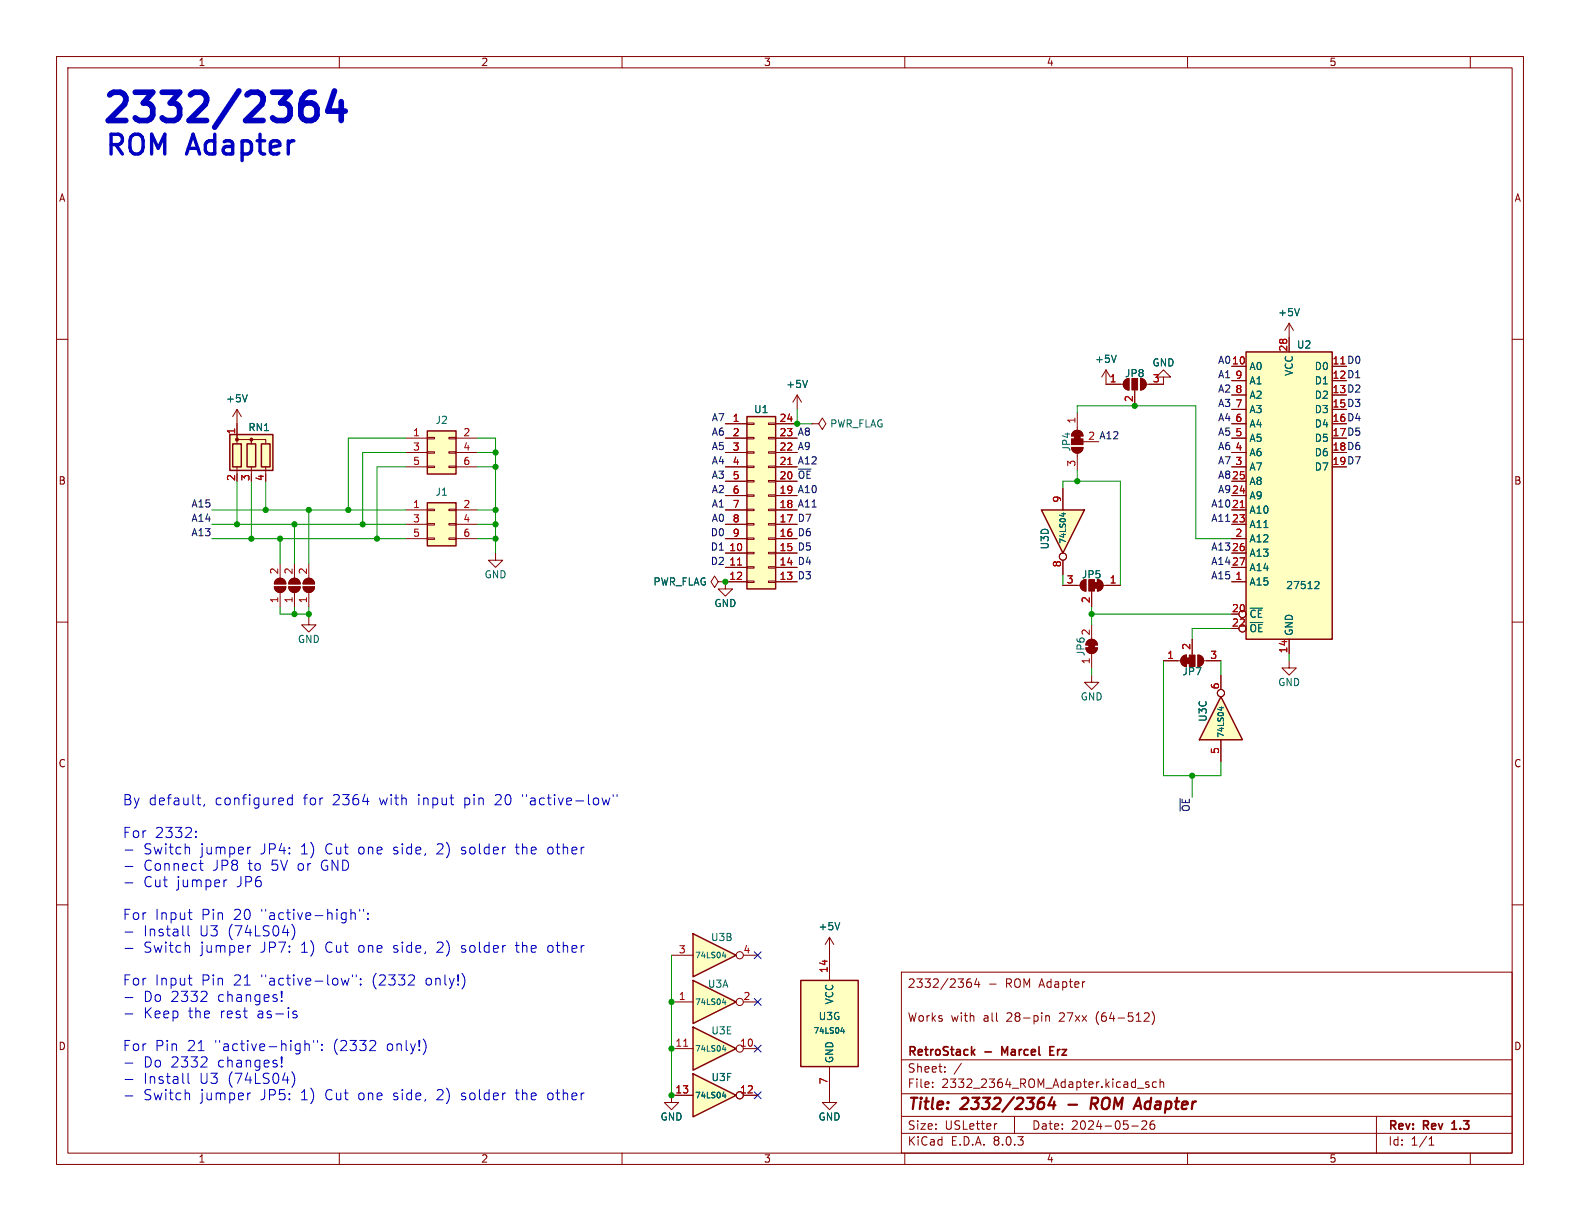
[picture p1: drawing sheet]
<svg xmlns="http://www.w3.org/2000/svg" width="279mm" height="216mm" viewBox="0 0 279 216" stroke-linecap="round" stroke-linejoin="round" font-family="sans-serif">
<g fill="none" stroke="#840000" stroke-width=".18">
<path d="M10 10h259.4v195.9h-259.4zM12 12h255.4v191.9h-255.4zM60 10v2M110 10v2M160 10v2M210 10v2M260 10v2M10 60h2M267.4 60h2M10 110h2M267.4 110h2M10 160h2"/>
<path d="M267.4 160h2M146.7 165.7l-.8 1.3M146.7 165.7v2.6M146.7 165.7l.7 1.3M159.4 171.9h108v32h-108zM170.9 173.9l.3-.2h.4l.2 .2v.4l-.3 .3h-.3l-.3-.3M171.6 173.1a.59 .59 0 0 0-.7 .6M172.7 173l-.3 1.1h.9M173.1 173.6v1M175 174h1.1M184.9 179.6v1M184.9 179.7l.2-.1 .4 .1 .1 .9"/>
<path d="M202.6 179.1l.5 .1 .1 .3-.9 1.1h.9M203.7 178.9a1.72 1.72 0 0 1 0 2.3M159.4 197.4h108M159.4 193.4h108M159.4 187.4h108M164.9 192.1v.2M164.9 191.4v.1M167.1 189.4v.2M167.1 188.7v.1M170 188l-1.3 1.9M176.3 198.7l-.3 .1M179.4 197.4v3"/>
<path d="M200.1 199.1h1.2M201.1 192.4h1.2M202.5 198.2l-.6 .1M202.7 198.3v.5l-.8 .9h.9M203.1 191.4l-.3-.1-.2 .2v.2l.5 .2v.3h-.5M203.6 198.3a1.17 1.17 0 0 0-.1 1.3h.6l.1-.6-.3-.2h-.3l-.2 .2M204.5 191.4l-.4-.1-.3 .3v.4l.1 .2h.6M205.1 191.4l.3-.1 .3 .1 .1 .9M205.1 190.8v1.5M243.4 197.4v6.5M60 203.9v2M110 203.9v2"/>
<path d="M159.4 200.4h108M160 203.9v2M210 203.9v2M252.7 202.5h.9M252.7 201.4l.4-.4v1.5M260 203.9v2"/>
</g>
<path d="M172 186l.4 .6M172.4 185.6l-.6 .5M177.7 186.1l-.5-1v1.5M185.7 185.8h.5M186.4 185.1h-.7v1.5h.7M256.7 199.7h.9M256.9 198.5l-.2 .1" fill="none" stroke="#840000" stroke-width=".3"/>
<path d="M183.9 194.9h.4l.4 .3-.1 .5-.4 .4M184.2 194.1h.4M186.1 194l-.7 1.4h1.2M186.4 194.8l-.1 1.3M188.9 195.3h1.6M193.4 195.2l.6 .9M193.9 194.1h-.8l-.3 2M193.9 195.1l-.9 .1" fill="none" stroke="#840000" stroke-width=".4"/>
<path d="M148.5 163.1l-.4 1.3" fill="none" stroke="#006464" stroke-width=".18"/>
<path d="M141.6 173.4h10.2v15.2h-10.2z" fill="#ffffc2"/>
<path d="M141.6 173.4h10.2v15.2h-10.2z" fill="none" stroke="#840000" stroke-width=".25"/>
<path d="M146.7 168.3v5.1M146.7 188.6v6.3h1.3l-1.3 1.3-1.3-1.3h1.3" fill="none" stroke="#840000" stroke-width=".18"/>
<path d="M148.7 182.4h.6M149.2 182v.7" fill="none" stroke="#006464" stroke-width=".18"/>
<path d="M122.6 173.4l7.6 3.8-7.6 3.8z" fill="#ffffc2"/>
<path d="M122.6 173.4l7.6 3.8-7.6 3.8z" fill="none" stroke="#840000" stroke-width=".25"/>
<g fill="none" stroke="#840000" stroke-width=".18">
<path d="M195.6 67.9h3M198.9 67.2l.7-.3v2.1a1.02 1.02 0 0 1-.9-.7 1.02 1.02 0 0 1 .2-1.1zM200.7 69v2.8M201.7 66.9a1.02 1.02 0 0 1 1 1 1.02 1.02 0 0 1-1 1.1zM202.7 67.9h3M205.7 116.8h3.1M209.1 116.1l.7-.3v2.1a1.02 1.02 0 0 1-.9-.7 1.02 1.02 0 0 1 .2-1.1zM210.8 113v2.8M211.8 115.8a1.02 1.02 0 0 1 1 1 1.02 1.02 0 0 1-1 1.1zM212.9 116.8h3M228 116.8v1.3h1.2l-1.2 1.3-1.3-1.3h1.3M118.7 177.2h3.9"/>
<path d="M131.4 177.2h2.6"/>
<circle cx="130.8" cy="177.2" r=".63"/>
</g>
<path d="M127.8 177.3h.6M128.2 177v.6" fill="none" stroke="#006464" stroke-width=".18"/>
<g fill="#840000" stroke="#840000" stroke-width=".18">
<path d="M209.8 116.3h.5v1h-.5z"/>
<path d="M209.1 116.1l.7-.3v2.1a1.02 1.02 0 0 1-.9-.7 1.02 1.02 0 0 1 .2-1.1z"/>
<path d="M210.3 115.8h1v2.1h-1z"/>
<path d="M211.8 115.8a1.02 1.02 0 0 1 1 1 1.02 1.02 0 0 1-1 1.1z"/>
<path d="M198.9 67.2l.7-.3v2.1a1.02 1.02 0 0 1-.9-.7 1.02 1.02 0 0 1 .2-1.1z"/>
<path d="M200.2 66.9h1v2.1h-1z"/>
<path d="M201.7 66.9a1.02 1.02 0 0 1 1 1 1.02 1.02 0 0 1-1 1.1z"/>
</g>
<path d="M122.6 189.9l7.6 3.8-7.6 3.8z" fill="#ffffc2"/>
<path d="M122.6 189.9l7.6 3.8-7.6 3.8z" fill="none" stroke="#840000" stroke-width=".25"/>
<g fill="none" stroke="#840000" stroke-width=".18">
<path d="M122.6 193.7h-3.9v1.2h1.3l-1.3 1.3-1.2-1.3h1.2M131.4 193.7h2.6"/>
<circle cx="130.8" cy="193.7" r=".63"/>
</g>
<path d="M127.8 193.8h.6M128.2 193.5v.6" fill="none" stroke="#006464" stroke-width=".18"/>
<path d="M122.6 181.6l7.6 3.8-7.6 3.8z" fill="#ffffc2"/>
<path d="M122.6 181.6l7.6 3.8-7.6 3.8z" fill="none" stroke="#840000" stroke-width=".25"/>
<g fill="none" stroke="#840000" stroke-width=".18">
<path d="M118.7 185.4h3.9M131.4 185.4h2.6"/>
<circle cx="130.8" cy="185.4" r=".63"/>
</g>
<path d="M120.9 185h.7" fill="none" stroke="#a90000" stroke-width=".18"/>
<path d="M127.8 185.5h.6M128.2 185.2v.7" fill="none" stroke="#006464" stroke-width=".18"/>
<path d="M122.6 165.1l7.6 3.8-7.6 3.8z" fill="#ffffc2"/>
<path d="M122.6 165.1l7.6 3.8-7.6 3.8z" fill="none" stroke="#840000" stroke-width=".25"/>
<g fill="none" stroke="#840000" stroke-width=".18">
<path d="M128.3 102.9v1.2h1.2l-1.2 1.3-1.3-1.3h1.3M192 114.6h2.1a1.02 1.02 0 0 1-1.1 1 1.02 1.02 0 0 1-1-1zM192.3 113.3a1.02 1.02 0 0 1 1.1-.2 1.02 1.02 0 0 1 .7 .9h-2.1zM193 110.5v2.5M193 115.6v2.5M118.7 168.9h3.9M131.4 168.9h2.6"/>
<circle cx="130.8" cy="168.9" r=".63"/>
</g>
<path d="M127.8 169h.6M128.2 168.7v.7" fill="none" stroke="#006464" stroke-width=".18"/>
<g fill="#840000" stroke="#840000" stroke-width=".18">
<path d="M192.5 113.8h1v1h-1z"/>
<path d="M192 114.6h2.1a1.02 1.02 0 0 1-1.1 1 1.02 1.02 0 0 1-1-1z"/>
<path d="M192.3 113.3a1.02 1.02 0 0 1 1.1-.2 1.02 1.02 0 0 1 .7 .9h-2.1z"/>
</g>
<path d="M184.1 90.2h7.7l-3.8 7.6z" fill="#ffffc2"/>
<path d="M184.1 90.2h7.7l-3.8 7.6z" fill="none" stroke="#840000" stroke-width=".25"/>
<g fill="none" stroke="#840000" stroke-width=".18">
<path d="M188 86.4v3.8M188 99.1v2.5M193 119.4v1.3h1.3l-1.3 1.2-1.2-1.2h1.2"/>
<circle cx="188" cy="98.4" r=".63"/>
</g>
<path d="M187.7 90.8h.7M188.1 90.7v.6" fill="none" stroke="#006464" stroke-width=".18"/>
<path d="M220.3 62.2h15.3v50.8h-15.3z" fill="#ffffc2"/>
<path d="M220.3 62.2h15.3v50.8h-15.3z" fill="none" stroke="#840000" stroke-width=".25"/>
<g fill="none" stroke="#840000" stroke-width=".18">
<path d="M228 59.7v2.5M195.6 65.4l-.8 1.3M195.6 65.4v2.5M195.6 65.4l.7 1.3M205.7 66.7h1.3l-1.3-1.3-1.2 1.3h1.2v1.2M217.8 64.8h2.5M217.8 77.5h2.5M217.8 74.9h2.5M217.8 72.4h2.5M217.8 69.9h2.5M217.8 67.3h2.5M87.6 97.8v1.3h1.3l-1.3 1.2-1.2-1.2h1.2"/>
<path d="M217.8 95.3h2.5M217.8 90.2h2.5M217.8 92.7h2.5M217.8 87.6h2.5M217.8 85.1h2.5M217.8 97.8h2.5M217.8 82.6h2.5M217.8 80h2.5M54.6 109.2v1.3h1.3l-1.3 1.3-1.3-1.3h1.3M217.8 102.9h2.5M217.8 100.3h2.5M228 113v2.6"/>
<circle cx="219.7" cy="108.6" r=".63"/>
<circle cx="219.7" cy="111.1" r=".63"/>
</g>
<path d="M219.3 89.8h.7" fill="none" stroke="#a90000" stroke-width=".18"/>
<path d="M197.4 62.8l-.4 1.3M232.7 102.8l.4 .1 .1 .3-.7 .9h.7" fill="none" stroke="#006464" stroke-width=".18"/>
<path d="M75.6 76.2h5v7.6h-5z" fill="#ffffc2"/>
<path d="M71.8 77.5h3.8M75.6 79.9h1.2v.2h-1.2zM75.6 77.3h1.2v.3h-1.2zM79.4 79.9h1.2v.2h-1.2zM79.4 77.3h1.2v.3h-1.2zM80.6 77.5h3.9M71.8 80h3.8M71.8 82.6h3.8M75.6 82.4h1.2v.3h-1.2zM79.4 82.4h1.2v.3h-1.2zM80.6 80h3.9M80.6 82.6h3.9" fill="none" stroke="#840000" stroke-width=".18"/>
<path d="M75.6 76.2h5v7.6h-5z" fill="none" stroke="#840000" stroke-width=".25"/>
<path d="M75.6 88.9h5v7.6h-5z" fill="#ffffc2"/>
<g fill="none" stroke="#840000" stroke-width=".18">
<path d="M41.9 72.4l-.8 1.3M41.9 72.4v2.5M41.9 72.4l.8 1.3M71.8 90.2h3.8M71.8 92.7h3.8M71.8 95.3h3.8M75.6 95.1h1.2v.3h-1.2zM75.6 92.6h1.2v.2h-1.2zM75.6 90h1.2v.3h-1.2zM79.4 95.1h1.2v.3h-1.2zM79.4 92.6h1.2v.2h-1.2zM79.4 90h1.2v.3h-1.2z"/>
<path d="M80.6 90.2h3.9M80.6 92.7h3.9M80.6 95.3h3.9"/>
</g>
<path d="M75.6 88.9h5v7.6h-5z" fill="none" stroke="#840000" stroke-width=".25"/>
<path d="M43.7 69.8l-.4 1.3" fill="none" stroke="#006464" stroke-width=".18"/>
<path d="M40.6 76.8h7.7v6.4h-7.7z" fill="#ffffc2"/>
<path d="M40.6 76.8h7.7v6.4h-7.7zM41.1 78.5h1.6v4.1h-1.6zM43.7 78.5h1.5v4.1h-1.5zM46.2 78.5h1.6v4.1h-1.6z" fill="none" stroke="#840000" stroke-width=".25"/>
<g fill="#840000" stroke="#840000" stroke-width=".18">
<path d="M190 77.1h1v.5h-1z"/>
<path d="M189.8 76.4a1.02 1.02 0 0 1 1.1-.2 1.02 1.02 0 0 1 .6 .9h-2z"/>
<path d="M189.5 77.6h2v1h-2z"/>
<path d="M189.5 79.1h2a1.02 1.02 0 0 1-1 1 1.02 1.02 0 0 1-1-1z"/>
<path d="M193.5 103h.6v1h-.6z"/>
<path d="M194.1 102.5a1.01 1.01 0 0 1 1 1 1.01 1.01 0 0 1-1 1z"/>
<path d="M192.5 102.5h1v2h-1z"/>
<path d="M191.3 102.8l.7-.3v2a1.02 1.02 0 0 1-.9-.6 1.02 1.02 0 0 1 .2-1.1z"/>
<path d="M48.5 103.8h2a1.02 1.02 0 0 1-1 1 1.02 1.02 0 0 1-1-1z"/>
<path d="M48.8 102.5a1.02 1.02 0 0 1 1.1-.2 1.02 1.02 0 0 1 .6 1h-2z"/>
<path d="M53.6 103.8h2a1.02 1.02 0 0 1-1 1 1.02 1.02 0 0 1-1-1z"/>
<path d="M53.9 102.5a1.02 1.02 0 0 1 1.1-.2 1.02 1.02 0 0 1 .6 1h-2z"/>
<path d="M51.1 103.8h2a1.02 1.02 0 0 1-1 1 1.02 1.02 0 0 1-1-1z"/>
<path d="M51.3 102.5a1.02 1.02 0 0 1 1.2-.2 1.02 1.02 0 0 1 .6 1h-2z"/>
<circle cx="41.9" cy="77.7" r=".25"/>
<circle cx="44.4" cy="77.7" r=".25"/>
</g>
<g fill="none" stroke="#840000" stroke-width=".18">
<path d="M228 57.2l-.8 1.2M228 57.2v2.5M228 57.2l.7 1.2M41.9 78.5v-.8h2.5v.8v-.8h2.6v.8M41.9 74.9v2.6M141 69.9l-.8 1.2M141 69.9v2.5M141 69.9l.7 1.2M143.5 74.9h1.3l.6-1 .6 1-.6 1-.6-1M143.5 74.9h.1M189.5 79.1h2a1.02 1.02 0 0 1-1 1 1.02 1.02 0 0 1-1-1zM189.8 76.4a1.02 1.02 0 0 1 1.1-.2 1.02 1.02 0 0 1 .6 .9h-2z"/>
<path d="M190.5 73v3.1M191.5 78.1h.3M41.9 82.6v1.2M44.4 82.6v1.2M47 82.6v1.2M49.5 99.7v2.5M52.1 99.7v2.5M54.6 99.7v2.5M190.5 80.1v3.1M48.5 103.8h2a1.02 1.02 0 0 1-1 1 1.02 1.02 0 0 1-1-1zM48.8 102.5a1.02 1.02 0 0 1 1.1-.2 1.02 1.02 0 0 1 .6 1h-2zM49.5 104.8v2.5"/>
<path d="M51.1 103.8h2a1.02 1.02 0 0 1-1 1 1.02 1.02 0 0 1-1-1zM51.3 102.5a1.02 1.02 0 0 1 1.2-.2 1.02 1.02 0 0 1 .6 1h-2zM52.1 104.8v2.5M53.6 103.8h2a1.02 1.02 0 0 1-1 1 1.02 1.02 0 0 1-1-1zM53.9 102.5a1.02 1.02 0 0 1 1.1-.2 1.02 1.02 0 0 1 .6 1h-2zM54.6 104.8v2.5M127 102.9l-.6-1-.7 1 .7 1 .6-1h1.3M128.3 102.9h.1M188 103.5h3M191.3 102.8l.7-.3v2a1.02 1.02 0 0 1-.9-.6 1.02 1.02 0 0 1 .2-1.1zM193 104.5v2.8M194.1 102.5a1.01 1.01 0 0 1 1 1 1.01 1.01 0 0 1-1 1z"/>
<path d="M195.1 103.5h3"/>
</g>
<path d="M229.8 54.6l-.4 1.2M142.8 67.3l-.4 1.2" fill="none" stroke="#006464" stroke-width=".18"/>
<path d="M215.9 123.2l3.8 7.6h-7.6z" fill="#ffffc2"/>
<path d="M215.9 123.2l3.8 7.6h-7.6z" fill="none" stroke="#840000" stroke-width=".25"/>
<g fill="none" stroke="#840000" stroke-width=".18">
<path d="M215.9 119.4v2.5M215.9 130.8v3.8"/>
<circle cx="215.9" cy="122.6" r=".63"/>
</g>
<path d="M215.7 125.1h.7M216 125v.6" fill="none" stroke="#006464" stroke-width=".18"/>
<path d="M132.1 73.7h5.1v30.4h-5.1z" fill="#ffffc2"/>
<g fill="none" stroke="#840000" stroke-width=".18">
<path d="M228 59.7v2.5M41.9 74.9v2.6M128.3 74.9h3.8M128.3 77.5h3.8M132.1 79.9h1.2v.2h-1.2zM132.1 77.3h1.2v.3h-1.2zM132.1 74.8h1.2v.3h-1.2zM135.9 79.9h1.3v.2h-1.3zM135.9 77.3h1.3v.3h-1.3zM135.9 74.8h1.3v.3h-1.3zM137.2 74.9h3.8M137.2 77.5h3.8"/>
<path d="M195.6 67.9h2.5M200.7 69.2v2.6M203.2 67.9h2.5M217.8 74.9h2.5M217.8 77.5h2.5M217.8 64.8h2.5M217.8 72.4h2.5M217.8 69.9h2.5M217.8 67.3h2.5M128.3 97.8h3.8M128.3 95.3h3.8M128.3 92.7h3.8"/>
<path d="M128.3 90.2h3.8M128.3 87.6h3.8M128.3 85.1h3.8M128.3 82.6h3.8M128.3 80h3.8M132.1 97.7h1.2v.2h-1.2zM132.1 95.1h1.2v.3h-1.2zM132.1 92.6h1.2v.2h-1.2zM132.1 90h1.2v.3h-1.2zM132.1 87.5h1.2v.3h-1.2zM132.1 85h1.2v.2h-1.2zM132.1 82.4h1.2v.3h-1.2z"/>
<path d="M135.9 97.7h1.3v.2h-1.3zM135.9 95.1h1.3v.3h-1.3zM135.9 92.6h1.3v.2h-1.3zM135.9 90h1.3v.3h-1.3zM135.9 87.5h1.3v.3h-1.3zM135.9 85h1.3v.2h-1.3zM135.9 82.4h1.3v.3h-1.3zM137.2 97.8h3.8M137.2 95.3h3.8M137.2 92.7h3.8M137.2 90.2h3.8M137.2 87.6h3.8"/>
<path d="M137.2 85.1h3.8M137.2 82.6h3.8M137.2 80h3.8M188 86.4v3.8M188 99.1v2.5M217.8 97.8h2.5M217.8 95.3h2.5M217.8 92.7h2.5M217.8 90.2h2.5M217.8 87.6h2.5M217.8 85.1h2.5M217.8 82.6h2.5"/>
<path d="M217.8 80h2.5M128.3 102.9h.1M128.3 100.3h3.8M128.3 102.9h3.8M132.1 102.7h1.2v.3h-1.2zM132.1 100.2h1.2v.3h-1.2zM135.9 102.7h1.3v.3h-1.3zM135.9 100.2h1.3v.3h-1.3zM137.2 100.3h3.8M137.2 102.9h3.8M188 103.5h2.5M193 104.8v2.5"/>
<path d="M195.6 103.5h2.5M205.7 116.8h2.6M210.8 113v2.6M213.4 116.8h2.5M215.9 119.4v2.5M217.8 100.3h2.5M217.8 102.9h2.5M228 113v2.6M215.9 130.8v3.8M146.7 168.3v5.1M118.7 193.7h3.9M131.4 193.7h2.6"/>
<path d="M146.7 188.6v5.1"/>
<circle cx="188" cy="98.4" r=".63"/>
<circle cx="219.7" cy="108.6" r=".63"/>
<circle cx="219.7" cy="111.1" r=".63"/>
<circle cx="215.9" cy="122.6" r=".63"/>
<circle cx="130.8" cy="193.7" r=".63"/>
</g>
<path d="M132.1 73.7h5.1v30.4h-5.1z" fill="none" stroke="#840000" stroke-width=".25"/>
<path d="M130.4 99.9h.7M139.3 82.1h.7M219.3 89.8h.7" fill="none" stroke="#a90000" stroke-width=".18"/>
<g fill="none" stroke="#0000c2" stroke-width=".18">
<path d="M22.1 150.3h1.4M22.1 153.2h1.4M22.1 156.1h1.4M33.3 149.8l.2 .3v.9M34.6 147.9v.2M34.6 147v.2M34.8 141.1h.7M35.1 142v.2l.4 .1M35.2 152.7h.7M35.5 152.1v1.5l.1 .2 .3 .1M36.2 142.2l-.2 .4M40.1 155.6l-.4 .2"/>
<path d="M44.3 149.8l-.4 .2M51.7 141.2l-.5-.1-.4 .3v.6l.2 .2h.7M51.7 140.5v1.8M106.5 141.1l.3 1.2 .3-.9 .4 .9 .3-1.2M108.4 140.5v.3M109.1 140.5v.3M22.1 164.8h1.4M22.1 167.7h1.4M22.1 176.4h1.4M22.1 179.3h1.4M32.4 165.4l.2 .1M33.3 167.2l.2 .2v1"/>
<path d="M33.3 163.7v1.5l.2 .3M33.3 161.4h.6M33.3 173h.6M33.6 162.5l.3 .1M33.6 174.1l.3 .1M36.4 175.4a.49 .49 0 0 1 .1 .7l-1 1h1.1M44.3 167.2l-.4 .2M49.8 176.9v.2M49.8 175.3v1.1M52 164.2l.1 .8-.4 1.1M52.5 178.9l-.5-.1-.2 .2 .1 .3 .6 .2v.4h-.7M60.3 173l.4 1.2 .3-.9 .4 .9 .3-1.2"/>
<path d="M62.1 161.6a.45 .45 0 0 1 .7 0v1M62.1 160.8v1.8M62.3 172.4v.3M63 172.4v.3M63.6 160.8v.3M63.8 174v.2M63.8 173.1v.1M64.3 160.8v.3M65.1 162.4v.2M65.1 161.5v.1M73.1 172.5a.49 .49 0 0 1 .1 .7l-1 1h1.1M22.1 188h1.4"/>
<path d="M22.1 190.9h1.4M22.1 193.8h1.4M32.4 191.5l.2 .1M33.3 193.3l.2 .2v1M33.3 189.8v1.5l.2 .3M36.4 187a.49 .49 0 0 1 .1 .6l-1 1.1h1.1M44.3 193.3l-.4 .1M49.7 187l.1 1M49.8 186.9v1.1M49.8 188.5v.2M49.9 187l-.1 1M51.6 189.5a2.09 2.09 0 0 1 .1 2.7"/>
<path d="M53.9 184v1.8M53.9 184.7a.45 .45 0 0 1 .8 .1v1M55.5 184v.3M56.1 184v.3M56.9 185.6v.2M56.9 184.7v.1M66.1 184l.2 .1a.49 .49 0 0 1 0 .6l-1 1.1h1.1"/>
</g>
<path d="M55.6 16.3a1.77 1.77 0 0 0-2.2 1.2l-.2 1v1.9l.2 .4 .8 .5h.9l.7-.5 .3-.4v-1.2l-.5-.7-.5-.3h-.9l-.5 .3-.5 .7M59.2 16.1l-1.2 3.5h3.1M60.3 18v3.3" fill="none" stroke="#0000c2" stroke-width="1"/>
<g fill="none" stroke="#009600" stroke-width=".18">
<path d="M71.8 77.5h-10.2v12.7M84.5 77.5h3.1v20.3M141 72.4v2.5h2.5M190.5 73v-1.2h21v23.5h6.3M37.5 90.2h34.3M37.5 95.3h34.3M37.5 92.7h34.3M41.9 85.1v7.6M44.4 85.1v10.2M47 85.1v5.1M49.5 95.3v4.4M52.1 92.7v7"/>
<path d="M54.6 90.2v9.5M71.8 80h-7.7v12.7M71.8 82.6h-5.1v12.7M84.5 80h3.1M84.5 90.2h3.1M84.5 82.6h3.1M84.5 95.3h3.1M84.5 92.7h3.1M188 86.4v-1.3h10.1v18.4M190.5 83.2v1.9M49.5 107.3v1.3h5.1M52.1 107.3v1.3"/>
<path d="M54.6 107.3v1.9M188 101.6v1.9M193 108.6h24.8M193 107.3v3.2M193 118.1v1.3M205.7 116.8v20.4h10.2v-2.6M215.9 116.8v2.6M217.8 111.1h-7v1.9M228 115.6v1.2M210.8 137.2v3.8M118.7 168.9v24.8"/>
</g>
<path d="M133.4 176.6l1.2 1.2M133.4 168.3l1.2 1.2M134.6 176.6l-1.2 1.2M134.6 168.3l-1.2 1.2M133.4 193.1l1.2 1.2M133.4 184.8l1.2 1.2M134.6 193.1l-1.2 1.2M134.6 184.8l-1.2 1.2" fill="none" stroke="#000084" stroke-width=".18"/>
<g fill="none" stroke="#006464" stroke-width=".18">
<path d="M229.8 54.6l-.4 1.2M43.7 69.8l-.4 1.3M142.8 67.3l-.4 1.2M197.4 62.8l-.4 1.3M187.7 90.8h.7M188.1 90.7v.6M232.7 102.8l.4 .1 .1 .3-.7 .9h.7M215.7 125.1h.7M216 125v.6M148.5 163.1l-.4 1.3M127.8 193.8h.6M128.2 193.5v.6"/>
<path d="M148.7 182.4h.6M149.2 182v.7"/>
</g>
<g fill="#009600" stroke="#009600" stroke-width=".18">
<circle cx="47" cy="90.2" r=".46"/>
<circle cx="52.1" cy="108.6" r=".46"/>
<circle cx="54.6" cy="108.6" r=".46"/>
<circle cx="52.1" cy="92.7" r=".46"/>
<circle cx="49.5" cy="95.3" r=".46"/>
<circle cx="41.9" cy="92.7" r=".46"/>
<circle cx="44.4" cy="95.3" r=".46"/>
<circle cx="87.6" cy="80" r=".46"/>
<circle cx="128.3" cy="102.9" r=".46"/>
<circle cx="141" cy="74.9" r=".46"/>
<circle cx="61.6" cy="90.2" r=".46"/>
<circle cx="54.6" cy="90.2" r=".46"/>
<circle cx="87.6" cy="90.2" r=".46"/>
<circle cx="64.1" cy="92.7" r=".46"/>
<circle cx="66.7" cy="95.3" r=".46"/>
<circle cx="87.6" cy="82.6" r=".46"/>
<circle cx="87.6" cy="92.7" r=".46"/>
<circle cx="193" cy="108.6" r=".46"/>
<circle cx="210.8" cy="137.2" r=".46"/>
<circle cx="200.7" cy="71.8" r=".46"/>
<circle cx="190.5" cy="85.1" r=".46"/>
<circle cx="87.6" cy="95.3" r=".46"/>
<circle cx="118.7" cy="177.2" r=".46"/>
<circle cx="118.7" cy="193.7" r=".46"/>
<circle cx="118.7" cy="185.4" r=".46"/>
</g>
<text font-size="7" fill="#0000c2" x="17.8" y="22">2332/2364</text>
<g font-size="4.9" fill="#0000c2">
<text x="18.4" y="27.7">ROM</text>
<text x="33.3" y="27.7">Adapter</text>
</g>
<g font-size="2.8" fill="#840000">
<text x="160.4" y="196.8">Title:</text>
<text x="170.1" y="196.8">2332/2364</text>
<text x="194.5" y="196.8">ROM</text>
<text x="203.2" y="196.8">Adapter</text>
</g>
<g font-size="2.5" fill="#0000c2">
<text x="21.6" y="142.5">By default,</text>
<text x="38" y="142.5">configured</text>
<text x="53.7" y="142.5">for</text>
<text x="58.9" y="142.5">2364</text>
<text x="67.2" y="142.5">with</text>
<text x="74.1" y="142.5">input</text>
<text x="82.4" y="142.5">pin</text>
<text x="87.9" y="142.5">20</text>
<text x="92.8" y="142.5">&quot;active-low&quot;</text>
<text x="21.6" y="148.3">For</text>
<text x="27.3" y="148.3">2332:</text>
<text x="25.3" y="151.2">Switch</text>
<text x="25.3" y="154.1">Connect</text>
<text x="35.4" y="151.2">jumper</text>
<text x="37.6" y="154.1">JP8</text>
<text x="43.9" y="154.1">to</text>
<text x="46.1" y="151.2">JP4:</text>
<text x="48" y="154.1">5V or</text>
<text x="53.3" y="151.2">1)</text>
<text x="57" y="154.1">GND</text>
<text x="57.6" y="151.2">Cut</text>
<text x="63.6" y="151.2">one</text>
<text x="69.8" y="151.2">side,</text>
<text x="77.7" y="151.2">2)</text>
<text x="82" y="151.2">solder</text>
<text x="91.8" y="151.2">the</text>
<text x="97.5" y="151.2">other</text>
<text x="25.3" y="157">Cut</text>
<text x="31.2" y="157">jumper</text>
<text x="41.9" y="157">JP6</text>
<text x="21.6" y="162.8">For</text>
<text x="25.3" y="165.7">Install</text>
<text x="27.3" y="162.8">Input</text>
<text x="35.2" y="165.7">U3</text>
<text x="35.6" y="162.8">Pin</text>
<text x="40.3" y="165.7">(74LS04)</text>
<text x="41.3" y="162.8">20</text>
<text x="46.2" y="162.8">&quot;active-high&quot;:</text>
<text x="25.3" y="168.6">Switch</text>
<text x="35.4" y="168.6">jumper</text>
<text x="46.1" y="168.6">JP7:</text>
<text x="53.3" y="168.6">1)</text>
<text x="57.6" y="168.6">Cut</text>
<text x="63.6" y="168.6">one</text>
<text x="69.8" y="168.6">side,</text>
<text x="77.7" y="168.6">2)</text>
<text x="82" y="168.6">solder</text>
<text x="91.8" y="168.6">the</text>
<text x="97.5" y="168.6">other</text>
<text x="21.6" y="174.4">For</text>
<text x="25.3" y="177.3">Do 2332</text>
<text x="27.3" y="174.4">Input</text>
<text x="35.6" y="174.4">Pin</text>
<text x="38.5" y="177.3">changes!</text>
<text x="41.3" y="174.4">21</text>
<text x="46.2" y="174.4">&quot;active-low&quot;:</text>
<text x="66" y="174.4">(2332</text>
<text x="75.5" y="174.4">only!)</text>
<text x="25.3" y="180.2">Keep</text>
<text x="33.3" y="180.2">the</text>
<text x="38.9" y="180.2">rest</text>
<text x="45.6" y="180.2">as-is</text>
<text x="21.6" y="186">For</text>
<text x="25.3" y="188.9">Do 2332</text>
<text x="25.3" y="191.8">Install</text>
<text x="27.3" y="186">Pin</text>
<text x="33.1" y="186">21</text>
<text x="35.2" y="191.8">U3</text>
<text x="38" y="186">&quot;active-high&quot;:</text>
<text x="38.5" y="188.9">changes!</text>
<text x="40.3" y="191.8">(74LS04)</text>
<text x="59" y="186">(2332</text>
<text x="68.5" y="186">only!)</text>
<text x="25.3" y="194.7">Switch</text>
<text x="35.4" y="194.7">jumper</text>
<text x="46.1" y="194.7">JP5:</text>
<text x="53.3" y="194.7">1)</text>
<text x="57.6" y="194.7">Cut</text>
<text x="63.6" y="194.7">one</text>
<text x="69.8" y="194.7">side,</text>
<text x="77.7" y="194.7">2)</text>
<text x="82" y="194.7">solder</text>
<text x="91.8" y="194.7">the</text>
<text x="97.5" y="194.7">other</text>
</g>
<g font-size="2.1" fill="#840000">
<text x="160.4" y="174.9">2332/2364</text>
<text x="177.9" y="174.9">ROM Adapter</text>
<text x="160.4" y="180.9">Works</text>
<text x="168.1" y="180.9">with</text>
<text x="173.9" y="180.9">all</text>
<text x="178.2" y="180.9">28-pin</text>
<text x="187.6" y="180.9">27xx</text>
<text x="194.2" y="180.9">(64-512)</text>
<text x="160.4" y="189.9">Sheet:</text>
<text x="160.4" y="187.1">RetroStack</text>
<text x="174.2" y="187.1">-</text>
<text x="177.8" y="187.1">Marcel</text>
<text x="186.9" y="187.1">Erz</text>
<text x="160.4" y="192.6">File:</text>
<text x="166.5" y="192.6">2332_2364_ROM_Adapter.kicad_sch</text>
<text x="160.4" y="202.8">KiCad</text>
<text x="160.4" y="200">Size:</text>
<text x="167.1" y="200">USLetter</text>
<text x="168.1" y="202.8">E.D.A.</text>
<text x="175.7" y="202.8">8.0.3</text>
<text x="182.4" y="200">Date:</text>
<text x="189.4" y="200">2024-05-26</text>
<text x="245.4" y="200.2">Rev:</text>
<text x="245.4" y="202.8">Id:</text>
<text x="249.5" y="202.8">1/1</text>
<text x="251.8" y="200.2">Rev</text>
<text x="257.5" y="200.2">1.3</text>
</g>
<g font-size="1.8" fill="#840000">
<text x="35" y="11.9">1</text>
<text x="85" y="11.9">2</text>
<text x="135" y="11.9">3</text>
<text x="185" y="11.9">4</text>
<text x="235" y="11.9">5</text>
<text x="10.3" y="35.9">A</text>
<text x="267.7" y="35.9">A</text>
<text x="235.5" y="67.1">12 D1</text>
<text x="235.5" y="69.6">13 D2</text>
<text x="235.5" y="72.1">15 D3</text>
<text x="235.5" y="74.7">16 D4</text>
<text x="235.5" y="77.2">17 D5</text>
<text x="235.5" y="79.8">18 D6</text>
<text x="235.5" y="82.3">19 D7</text>
<text x="10.3" y="85.9">B</text>
<text x="267.7" y="85.9">B</text>
<text x="10.3" y="135.9">C</text>
<text x="267.7" y="135.9">C</text>
<text x="10.3" y="185.9">D</text>
<text x="267.7" y="185.9">D</text>
<text x="35" y="205.8">1</text>
<text x="85" y="205.8">2</text>
<text x="135" y="205.8">3</text>
<text x="185" y="205.8">4</text>
<text x="235" y="205.8">5</text>
</g>
<g font-size="1.8" fill="#006464">
<text x="225.9" y="56.1">+5V</text>
<text x="193.5" y="64.4">+5V</text>
<text x="203.7" y="65">GND</text>
<text x="220.9" y="65.6">A0</text>
<text x="229.2" y="61.8">U2</text>
<text x="232.4" y="65.6">D0</text>
<text x="39.9" y="71.3">+5V</text>
<text x="138.9" y="68.8">+5V</text>
<text x="198.8" y="66.9">JP8</text>
<text x="220.9" y="70.7">A2</text>
<text x="220.9" y="68.2">A1</text>
<text x="228.8" y="66.6" transform="rotate(-90 228.8 66.6)">VCC</text>
<text x="232.4" y="68.2">D1</text>
<text x="232.4" y="70.7">D2</text>
<text x="43.8" y="76.4">RN1</text>
<text x="76.9" y="75.2">J2</text>
<text x="133.2" y="73.3">U1</text>
<text x="146.7" y="75.8">PWR_FLAG</text>
<text x="220.9" y="75.8">A4</text>
<text x="220.9" y="73.3">A3</text>
<text x="232.4" y="73.3">D3</text>
<text x="232.4" y="75.8">D4</text>
<text x="189.5" y="79.9" transform="rotate(-90 189.5 79.9)">JP4</text>
<text x="220.9" y="83.4">A7</text>
<text x="220.9" y="80.9">A6</text>
<text x="220.9" y="78.3">A5</text>
<text x="232.4" y="78.3">D5</text>
<text x="232.4" y="80.9">D6</text>
<text x="232.4" y="83.4">D7</text>
<text x="76.9" y="87.9">J1</text>
<text x="220.9" y="88.5">A9</text>
<text x="220.9" y="86">A8</text>
<text x="220.9" y="91">A10</text>
<text x="220.9" y="93.6">A11</text>
<text x="185.6" y="97.3" transform="rotate(-90 185.6 97.3)">U3D</text>
<text x="220.9" y="96.1">A12</text>
<text x="220.9" y="98.7">A13</text>
<text x="220.9" y="101.2">A14</text>
<text x="85.6" y="102.5">GND</text>
<text x="115.4" y="103.7">PWR_FLAG</text>
<text x="126.2" y="107.5">GND</text>
<text x="191.2" y="102.5">JP5</text>
<text x="220.9" y="103.7">A15</text>
<text x="227.3" y="104.4">27512</text>
<text x="52.6" y="113.9">GND</text>
<text x="192.8" y="112.5" transform="rotate(-90 192.8 112.5)">2</text>
<text x="220.9" y="109.4">~{CE}</text>
<text x="220.9" y="112">~{OE}</text>
<text x="228.8" y="112.5" transform="rotate(-90 228.8 112.5)">GND</text>
<text x="192" y="116.1" transform="rotate(-90 192 116.1)">JP6</text>
<text x="209" y="119.6">JP7</text>
<text x="191" y="124.1">GND</text>
<text x="225.9" y="121.5">GND</text>
<text x="213.6" y="127.7" transform="rotate(-90 213.6 127.7)">U3C</text>
<text x="125.6" y="166.6">U3B</text>
<text x="144.6" y="164.7">+5V</text>
<text x="125.1" y="174.9">U3A</text>
<text x="147.5" y="177.7" transform="rotate(-90 147.5 177.7)">VCC</text>
<text x="125.7" y="183.1">U3E</text>
<text x="144.7" y="180.6">U3G</text>
<text x="125.7" y="191.4">U3F</text>
<text x="147.5" y="188.1" transform="rotate(-90 147.5 188.1)">GND</text>
<text x="116.7" y="198.3">GND</text>
<text x="144.6" y="198.3">GND</text>
</g>
<g font-size="1.8" fill="#0f0f0f">
<text x="215.3" y="64.4">A010</text>
<text x="215.3" y="67">A1</text>
<text x="215.3" y="69.5">A2</text>
<text x="125.8" y="74.6">A7</text>
<text x="125.8" y="77.1">A6</text>
<text x="141" y="77.1">A8</text>
<text x="192.3" y="77.9">2 A12</text>
<text x="215.3" y="72">A3</text>
<text x="215.3" y="77.1">A5</text>
<text x="215.3" y="74.6">A4</text>
<text x="125.8" y="79.7">A5</text>
<text x="125.8" y="82.2">A4</text>
<text x="141" y="82.2">A12</text>
<text x="141" y="79.7">A9</text>
<text x="215.3" y="79.7">A6</text>
<text x="215.3" y="82.2">A7</text>
<text x="33.8" y="89.8">A15</text>
<text x="125.8" y="89.8">A1</text>
<text x="125.8" y="87.3">A2</text>
<text x="125.8" y="84.7">A3</text>
<text x="141" y="89.8">A11</text>
<text x="141" y="87.3">A10</text>
<text x="141" y="84.7">~{OE}</text>
<text x="214.1" y="89.8">A10</text>
<text x="215.3" y="87.3">A924</text>
<text x="215.3" y="84.7">A825</text>
<text x="33.8" y="92.4">A14</text>
<text x="33.8" y="94.9">A13</text>
<text x="125.6" y="94.9">D0</text>
<text x="125.8" y="92.4">A0</text>
<text x="141" y="92.4">D7</text>
<text x="141" y="94.9">D6</text>
<text x="214.1" y="92.4">A11</text>
<text x="125.6" y="100">D2</text>
<text x="125.6" y="97.4">D1</text>
<text x="141" y="100">D4</text>
<text x="141" y="97.4">D5</text>
<text x="214.1" y="97.4">A13</text>
<text x="214.1" y="100">A14</text>
<text x="141" y="102.5">D3</text>
<text x="214.1" y="102.5">A15</text>
<text x="210.5" y="143.7" transform="rotate(-90 210.5 143.7)">~{OE}</text>
</g>
<g font-size="1.8" fill="#a90000">
<text x="217.8" y="64.5">10</text>
<text x="227.7" y="62.3" transform="rotate(-90 227.7 62.3)">28</text>
<text x="235.5" y="64.5">11 D0</text>
<text x="235.5" y="64.5">11</text>
<text x="196.1" y="67.7">1</text>
<text x="200.4" y="71.2" transform="rotate(-90 200.4 71.2)">2</text>
<text x="203.8" y="67.7">3</text>
<text x="218.4" y="69.6">8</text>
<text x="218.4" y="67.1">9</text>
<text x="235.5" y="67.1">12</text>
<text x="235.5" y="69.6">13</text>
<text x="41.7" y="76.9" transform="rotate(-90 41.7 76.9)">1</text>
<text x="73" y="77.2">1</text>
<text x="81.8" y="77.2">2</text>
<text x="129.5" y="74.7">1</text>
<text x="129.5" y="77.2">2</text>
<text x="137.8" y="77.2">23</text>
<text x="137.8" y="74.7">24</text>
<text x="190.2" y="75" transform="rotate(-90 190.2 75)">1</text>
<text x="218.4" y="77.2">5</text>
<text x="218.4" y="74.7">6</text>
<text x="218.4" y="72.1">7</text>
<text x="235.5" y="72.1">15</text>
<text x="235.5" y="74.7">16</text>
<text x="235.5" y="77.2">17</text>
<text x="73" y="79.8">3</text>
<text x="73" y="82.3">5</text>
<text x="81.8" y="79.8">4</text>
<text x="81.8" y="82.3">6</text>
<text x="129.5" y="79.8">3</text>
<text x="129.5" y="82.3">4</text>
<text x="137.8" y="82.3">21</text>
<text x="137.8" y="79.8">22</text>
<text x="190.2" y="82.6" transform="rotate(-90 190.2 82.6)">3</text>
<text x="218.4" y="82.3">3</text>
<text x="218.4" y="79.8">4</text>
<text x="235.5" y="79.8">18</text>
<text x="235.5" y="82.3">19</text>
<text x="41.7" y="85.2" transform="rotate(-90 41.7 85.2)">2</text>
<text x="44.2" y="85.2" transform="rotate(-90 44.2 85.2)">3</text>
<text x="46.7" y="85.2" transform="rotate(-90 46.7 85.2)">4</text>
<text x="73" y="89.9">1</text>
<text x="81.8" y="89.9">2</text>
<text x="129.5" y="84.8">5</text>
<text x="129.5" y="87.4">6</text>
<text x="129.5" y="89.9">7</text>
<text x="137.8" y="89.9">18</text>
<text x="137.8" y="87.4">19</text>
<text x="137.8" y="84.8">20</text>
<text x="187.7" y="89" transform="rotate(-90 187.7 89)">9</text>
<text x="217.8" y="89.9">21</text>
<text x="217.8" y="87.4">24</text>
<text x="217.8" y="84.8">25</text>
<text x="73" y="92.5">3</text>
<text x="73" y="95">5</text>
<text x="81.8" y="92.5">4</text>
<text x="81.8" y="95">6</text>
<text x="129.5" y="92.5">8</text>
<text x="129.5" y="95">9</text>
<text x="137.8" y="95">16</text>
<text x="137.8" y="92.5">17</text>
<text x="217.8" y="92.5">23</text>
<text x="218.4" y="95">2</text>
<text x="49.3" y="101.7" transform="rotate(-90 49.3 101.7)">2</text>
<text x="51.8" y="101.7" transform="rotate(-90 51.8 101.7)">2</text>
<text x="54.4" y="101.7" transform="rotate(-90 54.4 101.7)">2</text>
<text x="128.9" y="97.5">10</text>
<text x="128.9" y="100.1">11</text>
<text x="137.8" y="100.1">14</text>
<text x="137.8" y="97.5">15</text>
<text x="187.7" y="100.4" transform="rotate(-90 187.7 100.4)">8</text>
<text x="217.8" y="97.5">26</text>
<text x="217.8" y="100.1">27</text>
<text x="49.3" y="106.8" transform="rotate(-90 49.3 106.8)">1</text>
<text x="51.8" y="106.8" transform="rotate(-90 51.8 106.8)">1</text>
<text x="54.4" y="106.8" transform="rotate(-90 54.4 106.8)">1</text>
<text x="128.9" y="102.6">12</text>
<text x="137.8" y="102.6">13</text>
<text x="188.5" y="103.3">3</text>
<text x="192.8" y="106.8" transform="rotate(-90 192.8 106.8)">2</text>
<text x="196.1" y="103.3">1</text>
<text x="218.4" y="102.6">1</text>
<text x="217.8" y="108.3">20</text>
<text x="217.8" y="110.9">22</text>
<text x="192.8" y="117.5" transform="rotate(-90 192.8 117.5)">1</text>
<text x="206.3" y="116.6">1</text>
<text x="210.6" y="115" transform="rotate(-90 210.6 115)">2</text>
<text x="213.9" y="116.6">3</text>
<text x="227.7" y="115.6" transform="rotate(-90 227.7 115.6)">14</text>
<text x="215.6" y="122" transform="rotate(-90 215.6 122)">6</text>
<text x="215.6" y="133.4" transform="rotate(-90 215.6 133.4)">5</text>
<text x="119.9" y="168.7">3</text>
<text x="131.4" y="168.7">4</text>
<text x="146.4" y="172.1" transform="rotate(-90 146.4 172.1)">14</text>
<text x="119.9" y="176.9">1</text>
<text x="131.4" y="176.9">2</text>
<text x="119.3" y="185.2">11</text>
<text x="130.8" y="185.2">10</text>
<text x="146.4" y="191.8" transform="rotate(-90 146.4 191.8)">7</text>
<text x="119.3" y="193.4">13</text>
<text x="130.8" y="193.4">12</text>
</g>
<g font-size="1.4" fill="#006464">
<text x="188.7" y="96.3" transform="rotate(-90 188.7 96.3)">74LS04</text>
<text x="216.6" y="130.5" transform="rotate(-90 216.6 130.5)">74LS04</text>
<text x="122.8" y="169.6">74LS04</text>
<text x="122.8" y="177.9">74LS04</text>
<text x="143.8" y="183">74LS04</text>
<text x="122.8" y="186.1">74LS04</text>
<text x="122.8" y="194.4">74LS04</text>
</g>
</svg>
